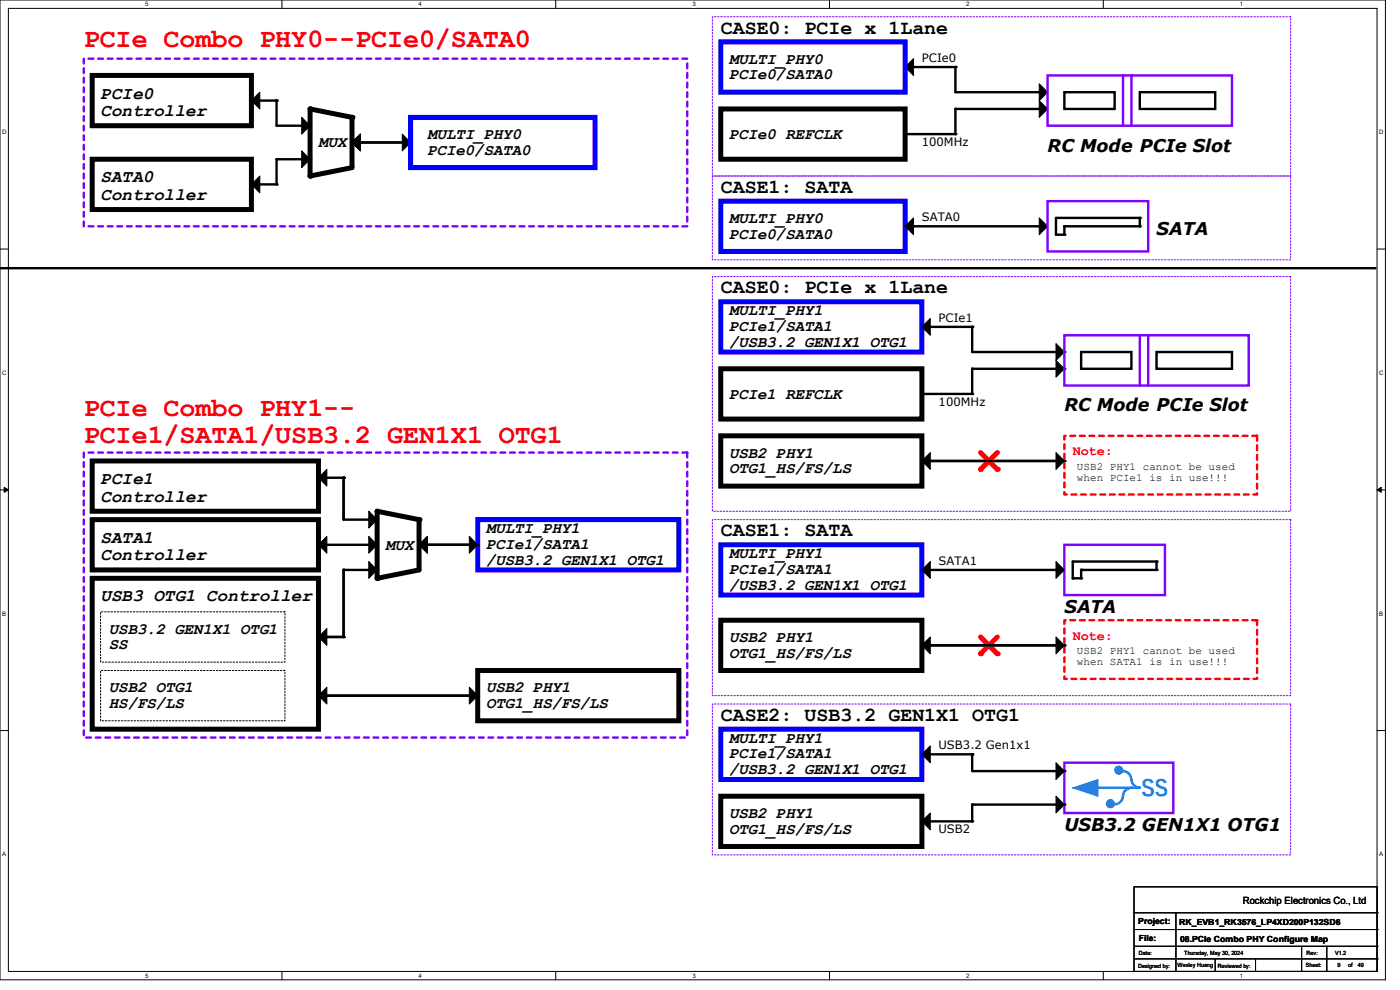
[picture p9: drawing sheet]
<svg xmlns="http://www.w3.org/2000/svg" width="297mm" height="210mm" viewBox="0 0 297 210" stroke-linecap="round" stroke-linejoin="round" font-family="sans-serif">
<path d="M0 0h293.9v207.9h-293.9zM1.8 1.8h290.3v204.3h-290.3z" fill="none" stroke="#000" stroke-width=".21"/>
<g fill="#fff">
<path d="M30.8 .2h.7v1.4h-.7z"/>
<path d="M30.8 206.2h.7v1.4h-.7z"/>
</g>
<path d="M59.8 0v1.8M59.8 206.1v1.8" fill="none" stroke="#000" stroke-width=".21"/>
<g fill="#fff">
<path d="M88.8 .2h.7v1.4h-.7z"/>
<path d="M88.8 206.2h.7v1.4h-.7z"/>
</g>
<path d="M117.9 0v1.8M117.9 206.1v1.8" fill="none" stroke="#000" stroke-width=".21"/>
<g fill="#fff">
<path d="M146.9 .2h.7v1.4h-.7z"/>
<path d="M146.9 206.2h.7v1.4h-.7z"/>
</g>
<path d="M176 0v1.8M176 206.1v1.8" fill="none" stroke="#000" stroke-width=".21"/>
<g fill="#fff">
<path d="M205 .2h.7v1.4h-.7z"/>
<path d="M205 206.2h.7v1.4h-.7z"/>
</g>
<path d="M234.1 0v1.8M234.1 206.1v1.8" fill="none" stroke="#000" stroke-width=".21"/>
<g fill="#fff">
<path d="M263.1 .2h.6v1.4h-.6z"/>
<path d="M263.1 206.2h.6v1.4h-.6z"/>
<path d="M.5 27.3h.9v1.4h-.9z"/>
<path d="M292.6 27.3h.9v1.4h-.9z"/>
<path d="M.5 78.4h.9v1.4h-.9z"/>
<path d="M292.6 78.4h.9v1.4h-.9z"/>
</g>
<path d="M0 52.8h1.8M292.1 52.8h1.8" fill="none" stroke="#000" stroke-width=".21"/>
<g fill="#fff">
<path d="M.5 129.5h.8v1.4h-.8z"/>
<path d="M292.6 129.5h.8v1.4h-.8z"/>
</g>
<path d="M0 103.9h1.8M292.1 103.9h1.8" fill="none" stroke="#000" stroke-width=".21"/>
<path d="M.9 103.4l.9 .5-.9 .5zM292.1 103.9l.9-.5v1z" fill="#000" stroke="#000" stroke-width=".21"/>
<g fill="#fff">
<path d="M.5 180.5h.8v1.4h-.8z"/>
<path d="M292.6 180.5h.8v1.4h-.8z"/>
</g>
<path d="M0 155h1.8M292.1 155h1.8" fill="none" stroke="#000" stroke-width=".21"/>
<path d="M151.1 3.6h122.7v33.7h-122.7zM151.1 37.3h122.7v17.8h-122.7zM151.1 58.7h122.7v49.8h-122.7zM151.1 110.2h122.7v37.4h-122.7zM151.1 149.4h122.7v32h-122.7z" fill="none" stroke="#8000ff" stroke-width=".21" stroke-dasharray=".3 .3"/>
<path d="M17.8 12.4h128v35.6h-128zM17.8 96h128v60.5h-128z" fill="none" stroke="#8000ff" stroke-width=".51" stroke-dasharray="1 1"/>
<path d="M225.8 92.5h40.9v12.4h-40.9zM225.8 131.6h40.9v12.4h-40.9z" fill="none" stroke="#f00" stroke-width=".51" stroke-dasharray="1 1"/>
<path d="M65.8 23.1v14.2l8.9-1.7v-10.7" fill="none" stroke="#000" stroke-width="1.1"/>
<g fill="#000">
<circle cx="65.8" cy="37.3" r=".53"/>
<circle cx="74.7" cy="24.9" r=".53"/>
</g>
<path d="M193.8 12.4v3.6l-1.8-1.8z" fill-rule="evenodd" fill="#000" stroke="#000" stroke-width=".21"/>
<path d="M238.3 16v10.7" fill="none" stroke="#8000ff" stroke-width=".51"/>
<circle cx="238.3" cy="16" r=".25" fill="#8000ff"/>
<path d="M240 16v10.7" fill="none" stroke="#8000ff" stroke-width=".51"/>
<circle cx="240" cy="16" r=".25" fill="#8000ff"/>
<path d="M192 14.2h10.7v5.4h17.8M53.3 21.3h5.4v5.4h7.1M65.8 33.8h-7.1v5.3h-5.4M74.7 30.2h12.4M220.5 23.1h-17.8v5.3h-10.7M0 56.9h291.6M192 48h28.5M224 46.2h17.8v1.8h-16v1.8h-1.8z" fill="none" stroke="#000" stroke-width=".51"/>
<g fill="#000">
<circle cx="202.7" cy="14.2" r=".25"/>
<circle cx="220.5" cy="19.6" r=".25"/>
<circle cx="58.7" cy="21.3" r=".25"/>
<circle cx="58.7" cy="33.8" r=".25"/>
<circle cx="58.7" cy="39.1" r=".25"/>
<circle cx="65.8" cy="23.1" r=".53"/>
<circle cx="65.8" cy="26.7" r=".25"/>
<circle cx="65.8" cy="33.8" r=".25"/>
<circle cx="87.1" cy="30.2" r=".25"/>
<circle cx="202.7" cy="28.4" r=".25"/>
<circle cx="202.7" cy="23.1" r=".25"/>
<circle cx="220.5" cy="23.1" r=".25"/>
<circle cx="220.5" cy="48" r=".25"/>
<circle cx="224" cy="49.8" r=".25"/>
<circle cx="225.8" cy="49.8" r=".25"/>
<circle cx="225.8" cy="48" r=".25"/>
<circle cx="241.8" cy="48" r=".25"/>
<circle cx="241.8" cy="46.2" r=".25"/>
<circle cx="291.6" cy="56.9" r=".25"/>
</g>
<g fill="#000" stroke="#000" stroke-width=".21">
<path d="M220.5 17.8l1.7 1.8-1.7 1.7z" fill-rule="evenodd"/>
<path d="M55.1 19.6v3.5l-1.8-1.8z" fill-rule="evenodd"/>
<path d="M53.3 39.1l1.8-1.8v3.6z" fill-rule="evenodd"/>
<path d="M64 24.9l1.8 1.8-1.8 1.7z" fill-rule="evenodd"/>
<path d="M64 32l1.8 1.8-1.8 1.8z" fill-rule="evenodd"/>
<path d="M76.5 28.4v3.6l-1.8-1.8z" fill-rule="evenodd"/>
<path d="M76.5 28.4v3.6l-1.8-1.8z" fill-rule="evenodd"/>
<path d="M76.5 28.4v3.6l-1.8-1.8z" fill-rule="evenodd"/>
<path d="M85.3 28.4l1.8 1.8-1.8 1.8z" fill-rule="evenodd"/>
<path d="M220.5 21.3l1.7 1.8-1.7 1.8z" fill-rule="evenodd"/>
<path d="M193.8 46.2v3.6l-1.8-1.8z" fill-rule="evenodd"/>
<path d="M220.5 46.2l1.7 1.8-1.7 1.8z" fill-rule="evenodd"/>
<path d="M197.4 67.6v3.5l-1.8-1.8z" fill-rule="evenodd"/>
</g>
<path d="M19.6 16h33.7v10.7h-33.7zM19.6 33.8h33.7v10.6h-33.7zM65.8 23.1l8.9 1.8M152.9 23.1h39.1v10.7h-39.1zM152.9 78.2h42.7v10.7h-42.7zM19.6 97.8h48v10.7h-48zM152.9 92.5h42.7v10.6h-42.7zM19.6 110.2h48v10.7h-48zM19.6 122.7h48v32h-48zM152.9 131.6h42.7v10.6h-42.7zM101.3 142.2h42.7v10.7h-42.7zM152.9 168.9h42.7v10.7h-42.7z" fill="none" stroke="#000" stroke-width="1.1"/>
<path d="M152.9 8.9h39.1v10.7h-39.1zM87.1 24.9h39.1v10.7h-39.1zM152.9 42.7h39.1v10.6h-39.1zM152.9 64h42.7v10.7h-42.7zM101.3 110.2h42.7v10.7h-42.7zM152.9 115.6h42.7v10.6h-42.7zM152.9 154.7h42.7v10.7h-42.7z" fill="none" stroke="#00f" stroke-width="1.1"/>
<path d="M21.3 129.8h39.2v10.7h-39.2zM21.3 142.2h39.2v10.7h-39.2z" fill="none" stroke="#000" stroke-width=".21" stroke-dasharray=".3 .3"/>
<path d="M241.8 71.1v10.7" fill="none" stroke="#8000ff" stroke-width=".51"/>
<circle cx="241.8" cy="71.1" r=".25" fill="#8000ff"/>
<path d="M243.6 71.1v10.7" fill="none" stroke="#8000ff" stroke-width=".51"/>
<circle cx="243.6" cy="71.1" r=".25" fill="#8000ff"/>
<path d="M195.6 69.3h10.6v5.4h19.6M225.8 78.2h-19.6v5.4h-10.6M67.6 101.3h5.3v8.9h7.1M69.3 115.6h8.9M88.9 115.6h12.4M227.6 119.1h17.8v1.8h-16v1.8h-1.8zM80 120.9h-7.1v14.2h-5.3M195.6 120.9h28.4M67.6 147.6h33.7M195.6 160h10.6" fill="none" stroke="#000" stroke-width=".51"/>
<g fill="#000">
<circle cx="206.2" cy="78.2" r=".25"/>
<circle cx="206.2" cy="69.3" r=".25"/>
<circle cx="225.8" cy="74.7" r=".25"/>
<circle cx="225.8" cy="78.2" r=".25"/>
<circle cx="206.2" cy="83.6" r=".25"/>
<circle cx="72.9" cy="101.3" r=".25"/>
<circle cx="78.2" cy="115.6" r=".25"/>
<circle cx="80" cy="108.5" r=".53"/>
<circle cx="80" cy="110.2" r=".25"/>
<circle cx="88.9" cy="110.2" r=".53"/>
<circle cx="101.3" cy="115.6" r=".25"/>
<circle cx="245.4" cy="119.1" r=".25"/>
<circle cx="72.9" cy="135.1" r=".25"/>
<circle cx="72.9" cy="120.9" r=".25"/>
<circle cx="80" cy="120.9" r=".25"/>
<circle cx="80" cy="122.7" r=".53"/>
<circle cx="224" cy="120.9" r=".25"/>
<circle cx="227.6" cy="122.7" r=".25"/>
<circle cx="229.4" cy="120.9" r=".25"/>
<circle cx="229.4" cy="122.7" r=".25"/>
<circle cx="245.4" cy="120.9" r=".25"/>
<circle cx="101.3" cy="147.6" r=".25"/>
<circle cx="206.2" cy="160" r=".25"/>
</g>
<g fill="#000" stroke="#000" stroke-width=".21">
<path d="M224 72.9l1.8 1.8-1.8 1.8z" fill-rule="evenodd"/>
<path d="M224 76.5l1.8 1.7-1.8 1.8z" fill-rule="evenodd"/>
<path d="M69.3 99.6v3.5l-1.7-1.8z" fill-rule="evenodd"/>
<path d="M69.3 113.8v3.5l-1.7-1.7z" fill-rule="evenodd"/>
<path d="M78.2 108.5l1.8 1.7-1.8 1.8z" fill-rule="evenodd"/>
<path d="M78.2 113.8l1.8 1.8-1.8 1.7z" fill-rule="evenodd"/>
<path d="M88.9 115.6l1.8-1.8v3.5z" fill-rule="evenodd"/>
<path d="M88.9 115.6l1.8-1.8v3.5z" fill-rule="evenodd"/>
<path d="M99.6 113.8l1.7 1.8-1.7 1.7z" fill-rule="evenodd"/>
<path d="M69.3 133.3v3.6l-1.7-1.8z" fill-rule="evenodd"/>
<path d="M78.2 119.1l1.8 1.8-1.8 1.8z" fill-rule="evenodd"/>
<path d="M197.4 119.1v3.6l-1.8-1.8z" fill-rule="evenodd"/>
<path d="M224 119.1l1.8 1.8-1.8 1.8z" fill-rule="evenodd"/>
<path d="M69.3 145.8v3.6l-1.7-1.8z" fill-rule="evenodd"/>
<path d="M99.6 145.8l1.7 1.8-1.7 1.8z" fill-rule="evenodd"/>
<path d="M195.6 160l1.8-1.8v3.6z" fill-rule="evenodd"/>
<path d="M224 161.8l1.8 1.8-1.8 1.8z" fill-rule="evenodd"/>
</g>
<path d="M80 108.5l8.9 1.7v10.7l-8.9 1.8z" fill="none" stroke="#000" stroke-width="1.1"/>
<path d="M222.2 16h39.2v10.7h-39.2zM222.2 42.7h21.4v10.6h-21.4zM225.8 71.1h39.1v10.7h-39.1zM225.8 115.6h21.3v10.6h-21.3zM225.8 161.8h23.1v10.7h-23.1z" fill="none" stroke="#8000ff" stroke-width=".51"/>
<circle cx="237.3" cy="163.4" r=".87" fill="#0080ff" stroke="#0080ff" stroke-width=".21"/>
<path d="M232.9 167.1h8.9M238.3 163.6a1.76 1.76 0 0 1 1.7 1.8M240 165.4a1.76 1.76 0 0 0 1.8 1.7" fill="none" stroke="#0080ff" stroke-width=".51"/>
<circle cx="232.9" cy="167.1" r=".25" fill="#0080ff"/>
<g fill="#0080ff" stroke="#0080ff" stroke-width=".21">
<path d="M227.6 167.1l5.3-1.7v3.5l-5.3-1.8h1.8z" fill-rule="evenodd"/>
<circle cx="235.6" cy="170.5" r=".87"/>
</g>
<path d="M238.2 168.9a1.76 1.76 0 0 1-1.7 1.7M240 167.1a1.76 1.76 0 0 0-1.7 1.8" fill="none" stroke="#0080ff" stroke-width=".51"/>
<path d="M225.8 19.6h10.7v3.5h-10.7zM241.8 19.6h16v3.5h-16zM229.4 74.7h10.6v3.5h-10.6zM245.4 74.7h16v3.5h-16zM195.6 97.8h30.2M206.2 160v3.6h19.6M225.8 170.7h-19.6v3.5h-10.6" fill="none" stroke="#000" stroke-width=".51"/>
<g fill="#000">
<circle cx="225.8" cy="97.8" r=".25"/>
<circle cx="206.2" cy="174.2" r=".25"/>
<circle cx="206.2" cy="170.7" r=".25"/>
<circle cx="206.2" cy="160" r=".25"/>
<circle cx="225.8" cy="170.7" r=".25"/>
<circle cx="225.8" cy="163.6" r=".25"/>
</g>
<g fill="#000" stroke="#000" stroke-width=".21">
<path d="M197.4 96v3.6l-1.8-1.8z" fill-rule="evenodd"/>
<path d="M195.6 174.2l1.8-1.7v3.5z" fill-rule="evenodd"/>
<path d="M224 168.9l1.8 1.8-1.8 1.8z" fill-rule="evenodd"/>
</g>
<path d="M211.6 96l-3.6 3.6" fill="none" stroke="#f00" stroke-width="1.1"/>
<circle cx="208" cy="99.6" r=".53" fill="#f00"/>
<path d="M208 96l3.6 3.6" fill="none" stroke="#f00" stroke-width="1.1"/>
<circle cx="211.6" cy="99.6" r=".53" fill="#f00"/>
<g fill="#000" stroke="#000" stroke-width=".21">
<path d="M224 96l1.8 1.8-1.8 1.8z" fill-rule="evenodd"/>
<path d="M197.4 135.1v3.6l-1.8-1.8z" fill-rule="evenodd"/>
</g>
<path d="M195.6 97.8h30.2M195.6 136.9h30.2" fill="none" stroke="#000" stroke-width=".51"/>
<g fill="#000">
<circle cx="225.8" cy="97.8" r=".25"/>
<circle cx="225.8" cy="136.9" r=".25"/>
</g>
<path d="M211.6 135.1l-3.6 3.6" fill="none" stroke="#f00" stroke-width="1.1"/>
<circle cx="208" cy="138.7" r=".53" fill="#f00"/>
<path d="M208 135.1l3.6 3.6" fill="none" stroke="#f00" stroke-width="1.1"/>
<circle cx="211.6" cy="138.7" r=".53" fill="#f00"/>
<path d="M224 135.1l1.8 1.8-1.8 1.8z" fill-rule="evenodd" fill="#000" stroke="#000" stroke-width=".21"/>
<path d="M195.6 136.9h30.2" fill="none" stroke="#000" stroke-width=".51"/>
<circle cx="225.8" cy="136.9" r=".25" fill="#000"/>
<g fill="none" stroke="#000" stroke-width=".21">
<path d="M240.6 188.1h51.5v18h-51.5zM240.6 193.6h51.5M240.6 197.2h51.5M249.5 193.6v12.5M292.1 193.6h.1M292.1 197.2h.1M240.6 200.7h51.5M240.6 203.4h51.5M249.5 206.1h.1M257.8 206.1h.1M257.8 203.4v2.7M266.4 206.1h.1"/>
<path d="M266.4 203.4v2.7M276.1 206.1h.1M276.1 200.7v5.4M281.5 206.1h.1M281.5 200.7v5.4M292.1 200.7h.1M292.1 203.4h.1"/>
</g>
<g font-size="5.7" fill="#f00">
<text x="17.8" y="10">PCIe Combo PHY0--PCIe0/SATA0</text>
<text x="17.8" y="88.3">PCIe Combo PHY1--</text>
<text x="17.8" y="93.9">PCIe1/SATA1/USB3.2 GEN1X1 OTG1</text>
</g>
<text font-size="5.1" fill="#0080ff" x="242.1" y="168.6">SS</text>
<g font-size="4.2">
<text x="152.9" y="7.1">CASE0: PCIe x 1Lane</text>
<text x="152.9" y="40.9">CASE1: SATA</text>
<text x="152.9" y="62.2">CASE0: PCIe x 1Lane</text>
<text x="152.9" y="113.8">CASE1: SATA</text>
<text x="152.9" y="152.9">CASE2: USB3.2 GEN1X1 OTG1</text>
</g>
<g font-size="3.7">
<text x="21.3" y="20.9">PCIe0</text>
<text x="21.3" y="24.6">Controller</text>
<text x="222.2" y="32.2">RC Mode PCIe Slot</text>
<text x="21.3" y="38.7">SATA0</text>
<text x="21.3" y="42.4">Controller</text>
<text x="245.4" y="50">SATA</text>
<text x="225.8" y="87.3">RC Mode PCIe Slot</text>
<text x="21.3" y="102.7">PCIe1</text>
<text x="21.3" y="106.4">Controller</text>
<text x="21.3" y="115.1">SATA1</text>
<text x="21.3" y="118.9">Controller</text>
<text x="21.3" y="127.6">USB3 OTG1 Controller</text>
<text x="225.8" y="130">SATA</text>
<text x="225.8" y="176.2">USB3.2 GEN1X1 OTG1</text>
</g>
<g font-size="3.3">
<text x="154.7" y="13.5">MULTI_PHY0</text>
<text x="154.7" y="16.8">PCIe0/SATA0</text>
<text x="90.7" y="29.5">MULTI_PHY0</text>
<text x="154.7" y="29.5">PCIe0 REFCLK</text>
<text x="67.6" y="31.3">MUX</text>
<text x="90.7" y="32.9">PCIe0/SATA0</text>
<text x="154.7" y="47.3">MULTI_PHY0</text>
<text x="154.7" y="50.6">PCIe0/SATA0</text>
<text x="154.7" y="66.8">MULTI_PHY1</text>
<text x="154.7" y="70.2">PCIe1/SATA1</text>
<text x="154.7" y="73.5">/USB3.2 GEN1X1 OTG1</text>
<text x="154.7" y="84.6">PCIe1 REFCLK</text>
<text x="154.7" y="97.1">USB2 PHY1</text>
<text x="154.7" y="100.4">OTG1_HS/FS/LS</text>
<text x="103.1" y="113.1">MULTI_PHY1</text>
<text x="81.8" y="116.6">MUX</text>
<text x="103.1" y="116.4">PCIe1/SATA1</text>
<text x="103.1" y="119.8">/USB3.2 GEN1X1 OTG1</text>
<text x="154.7" y="118.4">MULTI_PHY1</text>
<text x="154.7" y="121.8">PCIe1/SATA1</text>
<text x="154.7" y="125.1">/USB3.2 GEN1X1 OTG1</text>
<text x="23.1" y="134.4">USB3.2 GEN1X1 OTG1</text>
<text x="23.1" y="137.8">SS</text>
<text x="154.7" y="136.2">USB2 PHY1</text>
<text x="154.7" y="139.5">OTG1_HS/FS/LS</text>
<text x="23.1" y="146.9">USB2 OTG1</text>
<text x="103.1" y="146.9">USB2 PHY1</text>
<text x="23.1" y="150.2">HS/FS/LS</text>
<text x="103.1" y="150.2">OTG1_HS/FS/LS</text>
<text x="154.7" y="157.5">MULTI_PHY1</text>
<text x="154.7" y="160.9">PCIe1/SATA1</text>
<text x="154.7" y="164.2">/USB3.2 GEN1X1 OTG1</text>
<text x="154.7" y="173.5">USB2 PHY1</text>
<text x="154.7" y="176.9">OTG1_HS/FS/LS</text>
</g>
<g font-size="2.8" fill="#f00">
<text x="227.6" y="96.6">Note:</text>
<text x="227.6" y="135.7">Note:</text>
</g>
<g font-size="2.5">
<text x="195.6" y="13.2">PCIe0</text>
<text x="195.6" y="30.9">100MHz</text>
<text x="195.6" y="46.9">SATA0</text>
<text x="199.1" y="68.3">PCIe1</text>
<text x="199.1" y="86.1">100MHz</text>
<text x="199.1" y="119.8">SATA1</text>
<text x="199.1" y="159">USB3.2 Gen1x1</text>
<text x="199.1" y="176.7">USB2</text>
</g>
<g font-size="2.3">
<text x="228.5" y="99.7">USB2 PHY1 cannot be used</text>
<text x="228.5" y="101.9">when PCIe1 is in use!!!</text>
<text x="228.5" y="138.8">USB2 PHY1 cannot be used</text>
<text x="228.5" y="141.1">when SATA1 is in use!!!</text>
</g>
<text font-size="2.1" x="263.7" y="191.9">Rockchip Electronics Co., Ltd</text>
<g font-size="1.8">
<text x="241.5" y="196">Project:</text>
<text x="250.2" y="196.2">RK_EVB1_RK3576_LP4XD200P132SD6</text>
<text x="241.6" y="199.6">File:</text>
<text x="250.4" y="199.7">08.PCIe Combo PHY Configure Map</text>
</g>
<g font-size="1.3">
<text x="30.8" y="1.3">5</text>
<text x="88.8" y="1.3">4</text>
<text x="146.9" y="1.3">3</text>
<text x="205" y="1.3">2</text>
<text x="263.1" y="1.3">1</text>
<text x=".5" y="28.4">D</text>
<text x="292.6" y="28.4">D</text>
<text x=".5" y="79.5">C</text>
<text x="292.6" y="79.5">C</text>
<text x=".5" y="130.6">B</text>
<text x="292.6" y="130.6">B</text>
<text x=".5" y="181.7">A</text>
<text x="292.6" y="181.7">A</text>
<text x="30.8" y="207.4">5</text>
<text x="88.8" y="207.4">4</text>
<text x="146.9" y="207.4">3</text>
<text x="205" y="207.4">2</text>
<text x="263.1" y="207.4">1</text>
</g>
<g font-size="1.2">
<text x="241.6" y="202.6">Date:</text>
<text x="251.2" y="202.6">Thursday, May 30, 2024</text>
<text x="277.2" y="202.6">Rev:</text>
<text x="283.2" y="202.6">V1.2</text>
<text x="241.5" y="205.3">Designed by:</text>
<text x="249.8" y="205.1">Wesley Huang</text>
<text x="258.4" y="205.3">Reviewed by:</text>
<text x="277" y="205.1">Sheet:</text>
<text x="283.8" y="205.1">9</text>
<text x="286" y="205.1">of</text>
<text x="288" y="205.1">49</text>
</g>
</svg>
